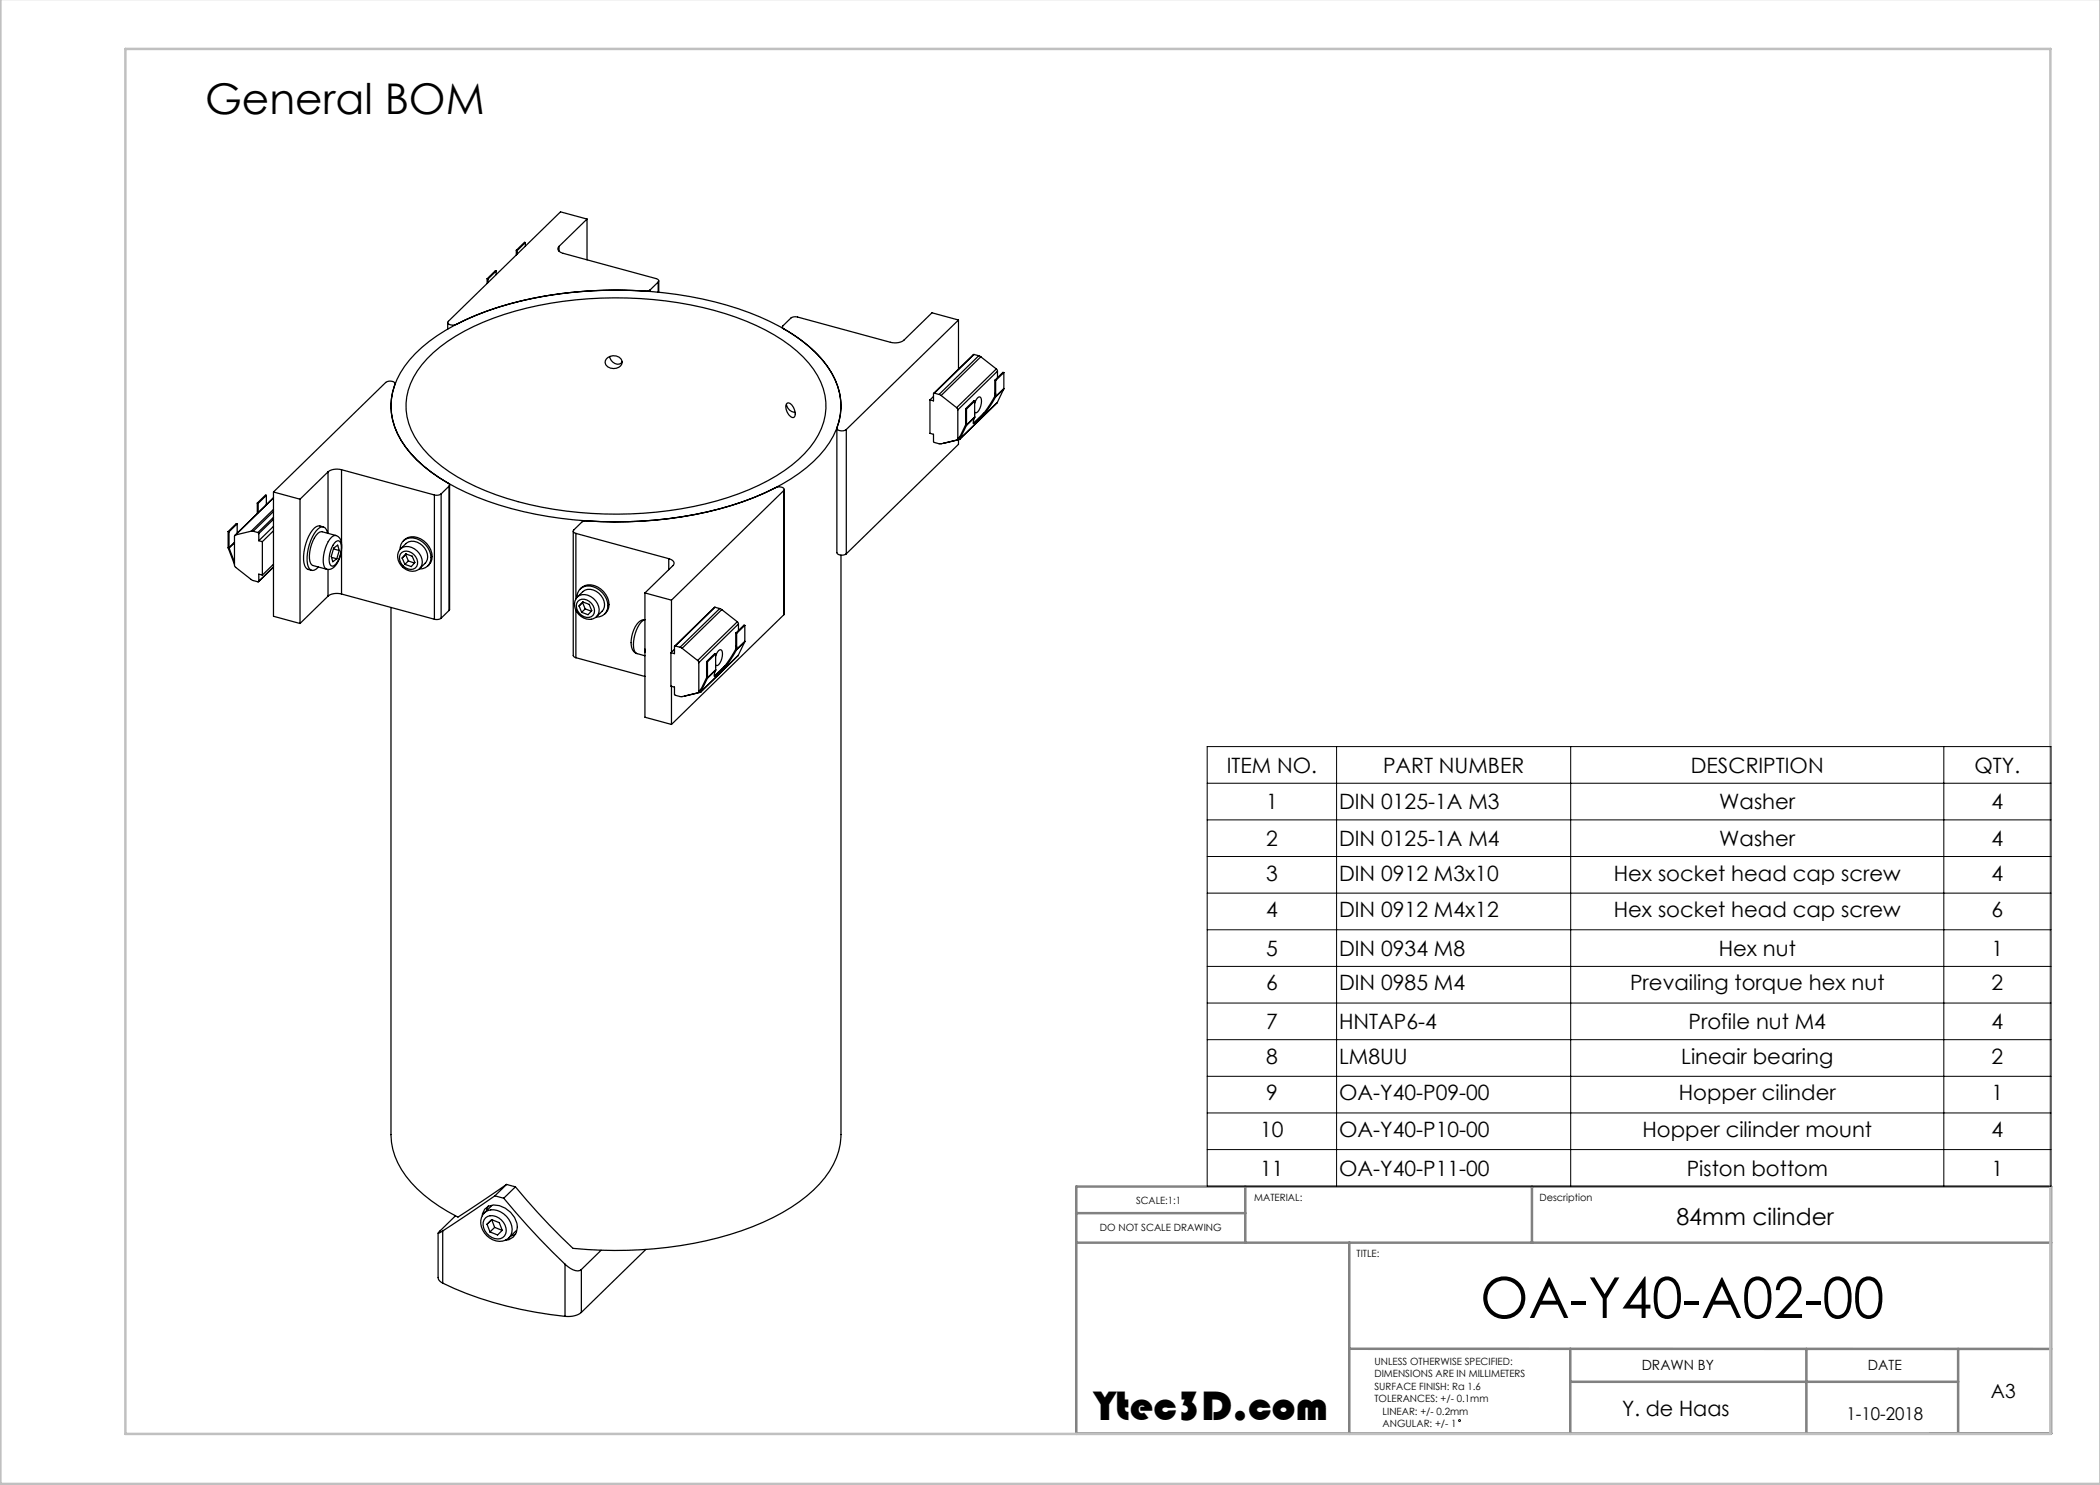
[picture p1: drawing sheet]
<svg xmlns="http://www.w3.org/2000/svg" width="420mm" height="297mm" viewBox="0 0 420 297" stroke-linecap="round" stroke-linejoin="round" font-family="sans-serif">
<g fill="none" stroke="#000" stroke-width=".2">
<path d="M241.4 149.3h168.8v87.9h-168.8zM241.4 156.6h168.8M267.3 149.3v87.9M314.1 149.3v87.9M388.8 149.3v87.9M241.4 164h168.8M241.4 171.3h168.8M241.4 178.6h168.8M241.4 186h168.8M241.4 193.3h168.8M241.4 200.6h168.8M241.4 207.9h168.8"/>
<path d="M241.4 215.3h168.8M241.4 222.6h168.8M241.4 229.9h168.8"/>
<circle cx="291.9" cy="284.1" r=".19"/>
</g>
<path d="M249.1 237.3v11.2M306.4 237.3v11.2M215.2 242.6h33.9M215.3 248.5h194.9M269.9 248.5v38.3M269.9 269.8h140.3M314.1 276.4h77.5M314.1 269.8v17M361.3 269.8v16.9M391.6 269.8v16.9M215.2 286.7h195v-49.4h-194.9v49.5" fill="none" stroke="#808080" stroke-width=".5"/>
<path d="M.1 -.1v296.9h419.9M25.1 9.8h385v277h-385z" fill="none" stroke="#c0c0c0" stroke-width=".5"/>
<g fill="none" stroke="#000" stroke-width=".25">
<path d="M97.4 55.8v.9M97.4 55.8h.2M97.6 55.8v.7M99.2 54.2l-1.6 1.6M99.2 54.2h-.1l-1.7 1.6M99.2 54.2v.7M103.3 50.1h.1M103.3 50.1v.9M103.4 50.1v.7M105.1 48.5l-1.7 1.6M105.1 48.5h-.2l-1.6 1.6M105.1 48.5v.7"/>
<path d="M111.8 49.3a.75 .75 0 0 0-.2 .8 .75 .75 0 0 0 .7 .5l18.9 5.1a.44 .44 0 0 1 .5 .2 .44 .44 0 0 1-.1 .5M111.8 49.3v.9M117.4 43.8l-5.3-1.4-22.5 22a1.1 1.1 0 0 0 1.7 .5 71 71 0 0 1 32.2-6.9l5.7 .2 .9-.2M117.4 43.8l-5.6 5.5M117.4 43.8v8.2M130.1 58v.3M131.6 56.4l-1.5 1.6M131.6 56.4v2M131.7 56.2v2.2M79 76.7v.1M83.1 70.7a42.2 42.2 0 0 1 18.5-9.8 82 82 0 0 1 48.3 1.6 35.6 35.6 0 0 1 14.8 9.7 13.2 13.2 0 0 1 .3 17.6 33.2 33.2 0 0 1-14.5 9.8 81.5 81.5 0 0 1-48.3 2.1 43.4 43.4 0 0 1-18.8-9.7 15 15 0 0 1-5.1-12 15.4 15.4 0 0 1 4.8-9.3zM85.5 71.7a38.8 38.8 0 0 1 17.6-9.5 76.8 76.8 0 0 1 44.1 1.3 34.4 34.4 0 0 1 14.6 9.1 12.4 12.4 0 0 1 .2 16.9 32.2 32.2 0 0 1-14.3 9.3 76 76 0 0 1-48.5 .1 34.4 34.4 0 0 1-14.6-9.1 12.4 12.4 0 0 1-.2-16.9z"/>
<path d="M89.5 64.5v1.3M121.3 71.8a1.82 1.82 0 0 1 1.7-.7 1.82 1.82 0 0 1 1.4 1.3 1.79 1.79 0 0 1-1.6 1.3 1.79 1.79 0 0 1-1.8-1.2zM121.9 71.3a1.67 1.67 0 0 0 2.3 1.4l.2-.3M124.4 72.5l-.1 .1M156.5 65.4v.2M186 80v6.7l.7 .2 .1 1.5 1.4 .4 3.1-.8 .3-.3M186.7 79.3l-.7 .7M186.9 78.6l-.2 .1v1.5l-.7-.2M186.9 78.6l.9 .3M187.8 78.9l.4 .2M188.2 79.1l3.1 2.4M191.7 64l-5.3-1.4-5.6 5.4a3.1 3.1 0 0 1-2.7 .5l-18.6-5.1a1.57 1.57 0 0 0-1.3 .2l-1.6 1.6a.34 .34 0 0 0 .1 .5 24.2 24.2 0 0 1 10.2 10 12.8 12.8 0 0 1 .5 10.1 1.38 1.38 0 0 0 1.9 .1"/>
<path d="M191.7 64l-22.4 21.9M191.7 64v9.8M194.8 70.9l-8.1 7.8M194.8 70.9l-7.9 7.7M194.8 70.9l.9 .2M195.7 71.1l.5 .3M195.7 71.1l-7.9 7.8M196.2 71.4l-8 7.7M196.2 71.4l3.1 2.4M199 78.7l-.1 .4a16.1 16.1 0 0 1-4 5.5h-.2M199 78.7l.1 .1M199 76.1h.1"/>
<path d="M199 76.1v2.6M199.1 79.4a17.4 17.4 0 0 1-4 5.3h-.4l-.1-.1 .3-1.1M199.1 79.3v.1M199.1 78.8v.5M199.1 76.1v2.7M199.3 73.8l.2 .4M199.3 73.8l-8 7.7M199.5 74.2l-7.9 7.8M199.5 74.2v1.3M200.7 77.8l-1.6 1.6M200.7 77.8l-1.2 2.7M200.8 77.7l-.1 .1"/>
<path d="M200.8 74.5h-.2l-1.6 1.6M200.8 77.7l-1.7 1.6M200.8 74.5l-1.7 1.6M200.8 74.5v3.2M53.3 99.1l-1.7 1.6M53.3 99.1l-.2-.1-1.6 1.6M53.3 99.1v1.8M54.7 99.5l-7.7 7.6M54.7 98.4l5.3 1.4M54.7 98.4v24.9l5.3 1.4M60 99.8v24.9M65.6 94.4l-5.6 5.4"/>
<path d="M65.6 94.4v12.3M68.3 93.9a3.1 3.1 0 0 0-2.7 .5M68.3 93.9l18.6 5.1M68.3 93.9v14.6M86.9 99v24.8M88.2 98.8a1.57 1.57 0 0 1-1.3 .2M88.2 98.8v24.8M89.8 97.2a.34 .34 0 0 0-.1-.5 24.2 24.2 0 0 1-10.2-10 12.7 12.7 0 0 1-.5-10 1.38 1.38 0 0 0-1.9-.2l-22.4 21.9M89.8 97.2l-1.6 1.6M89.8 97.2v24.9M89.9 97v24.9l-.1 .2M156.7 98.1l.1-.1a1.1 1.1 0 0 0-1.7-.5 71 71 0 0 1-32.2 6.9l-6-.2-.6 .3-1.5 1.5a.44 .44 0 0 0-.1 .5 .44 .44 0 0 0 .5 .2"/>
<path d="M156.7 98.1l-22.4 21.9M156.7 98.1v24.9M156.9 97.9v24.8l-.2 .3M157.3 80.8l.2-.2a1.89 1.89 0 0 1 1.6 2.2l-.1 .3-.3 .4a2.19 2.19 0 0 1-1.4-2.7zM157.3 81a1.82 1.82 0 0 0 1.7 1.5M167.4 85.7v24.8a1.29 1.29 0 0 0 1.9 .3M169.3 85.9v24.9M188.8 88.6v.1M191.3 81.5l.3 .5M191.6 82v5.7M191.7 88v.9l-22.4 21.9M191.7 87.7l-.1 .1"/>
<path d="M191.8 87.7h-.1M191.9 87.5l-.4 .4M192 87.2l-.4 .5M193.1 81.8v3.2l-1.4 2.7M193.1 81.8h.2M193.3 85.1l-1.4 2.8-3.1 .8M193.3 85v.1M193.3 81.8v3.2M194.9 83.5l-1.6 1.6M194.9 80.2v3.2M194.9 80.7l.2-.4a1.06 1.06 0 0 1 .9-.9 2.26 2.26 0 0 1-.2 2.7l-.5 .4-.4-.1M194.9 80.2l-1.6 1.6"/>
<path d="M194.9 80.2h-.1l-1.7 1.6M194.9 83.4l-1.6 1.6M194.9 83.4v.1M195.8 83.7l-.5 .6M196.3 83.2l-1.3 1.3M196.8 82.6l-2.1 2M199.5 80.5l-.1 .1M199.5 80.5l-7.6 7.4M45.6 106.3v3.3l1.3 3.3M45.6 106.3l.2 .1M45.8 109.5v.1M45.8 106.4v3.1"/>
<path d="M45.8 109.6l1.1 2.8M46.9 108.5l-1.1 1M46.9 108.6l-1.1 1M47.4 104.8l-1.6 1.6M47.4 104.8l-.1-.1-1.7 1.6M47.4 104.8v1.8M50.2 106.2l.4 .1M50.2 106.2l-3.3 .9v6l.2 .4 3.5 2.6 1.1 .2 .1-1.5 .7 .2M50.6 106.3l1 .2M51.5 100.6v2.1M51.5 100.6l.1 .1M51.6 106.5l.2 .2"/>
<path d="M51.6 100.7v1.8M51.8 106.7v1.4M51.8 108.1l.7 .2M52.5 108.3v6.7M54.7 113.4l-3 2.9M54.7 105.3l-2.9 2.8M54.7 106.2l-2.2 2.1M54.7 112.8l-2.2 2.2M54.7 103.5l-3.1 3M54.7 103.9l-2.9 2.8M54.7 102.3l-4.1 4M54.7 101.9l-4.5 4.3"/>
<path d="M64.7 105.4a1.55 1.55 0 0 0-2.2 .6 9.1 9.1 0 0 0-1.6 7.1 1.41 1.41 0 0 0 1.4 1M65.5 106.6a1.1 1.1 0 0 0-.6-1.1 1.1 1.1 0 0 0-1.3 .3 8.9 8.9 0 0 0-2 7.5 1.04 1.04 0 0 0 1 .8 1.04 1.04 0 0 0 1-.6l.1-.1M65.6 119.2l-5.6 5.5M65.6 113.9v5.3M66.3 111.5l1.1 .3M66.7 109.8l1.1 .3M67.2 108.3l.6-.1a2.43 2.43 0 0 1 .3 2.6l-.2 .7a2.59 2.59 0 0 1-1.4 1.7 1 1 0 0 1-.7-1.1l.3-1.9a4 4 0 0 1 1.1-1.9zM67.2 107.1a1.83 1.83 0 0 1 1.2 2 5.8 5.8 0 0 1-1.9 4.5l-.7 .3-.5-.1M67.2 107.1l-2.8-.7a1.24 1.24 0 0 0-1.2 .7 6.9 6.9 0 0 0-1.1 5.6l.5 .4 2.8 .8M67.2 107.1a1.25 1.25 0 0 0-1.2 .7 6.9 6.9 0 0 0-1.1 5.6l.4 .5M67.8 110.1l-.3-1.1-.8 .6-.5 1.7 .4 1 .8-.5M67.8 110.1l-.4 1.7"/>
<path d="M68.3 118.8a3.1 3.1 0 0 0-2.7 .4M68.3 118.8l18.6 5M68.3 110.1v8.7M80 109.8a2.27 2.27 0 0 1 3.3-2.1 4.1 4.1 0 0 1 2.8 4.5 2.16 2.16 0 0 1-2.2 1.6M80.1 109.8a3 3 0 0 1 2.7-1.5 3.1 3.1 0 0 1 2.5 4.1l-1.4 1.3M80.2 109.7a2.91 2.91 0 0 1 4.2 2.1 1.98 1.98 0 0 1-.8 2.2 1.98 1.98 0 0 1-2.3 0 2.72 2.72 0 0 1-1.1-4.3zM80.4 110.5a2.22 2.22 0 0 1 2.4 .4 2.22 2.22 0 0 1 .5 2.4 1.72 1.72 0 0 1-2.6-.1 1.84 1.84 0 0 1-.3-2.7zM80.4 111.6l.8-.8 1.2 .4 .6 1.3-.7 .8-1.3-.4M80.4 111.6l.6 1.3M80.7 108.2a2.86 2.86 0 0 1 4.1 0 3.3 3.3 0 0 1 1 4.8l-.2 .2M81.1 110.9l-.7 .7M81.1 110.9l.6 1.3"/>
<path d="M81.2 110.8l-.1 .1M81.7 112.2l1.2 .4M81.7 112.2l-.7 .7M114.6 106.2v24.9l.2 .2 .4 .2M115.2 106.7l18.6 5M115.2 106.7v13.1M115.4 119.5a2.28 2.28 0 0 1 3.3-2.1 4.1 4.1 0 0 1 2.8 4.4 2.16 2.16 0 0 1-2.2 1.6M115.5 119.4a2.65 2.65 0 0 1 3.7-1.1 2.81 2.81 0 0 1 1.7 2.5 2.81 2.81 0 0 1-1.6 2.5M115.5 119.4a2.83 2.83 0 0 1 4.2 1.9 1.99 1.99 0 0 1-.6 2.2 1.99 1.99 0 0 1-2.4 .1 2.71 2.71 0 0 1-1.2-4.2zM116 117.8a2.86 2.86 0 0 1 4.2 0 3.3 3.3 0 0 1 1 4.8l-.3 .2M129 118.6v24.8l5.3 1.5M129 118.6l5.3 1.4"/>
<path d="M133.8 111.7l.8 .5a.62 .62 0 0 1 0 .9l-5.6 5.5M133.8 111.7v2.2M168.2 111v115.9a14.5 14.5 0 0 1-4.3 9.9 40 40 0 0 1-17.9 10.1 82.6 82.6 0 0 1-31.3 2.8M78.2 121.5v105.4a14.9 14.9 0 0 0 5.2 10.9 33.9 33.9 0 0 0 8.2 5.6l9.7-6.5M88.2 123.6a1.57 1.57 0 0 1-1.3 .2M89.8 122.1l-1.6 1.5M115.2 131.5l13.8 3.8M115.2 122v9.5M115.6 120.3a2.11 2.11 0 0 1 3.2 1.4 1.47 1.47 0 0 1-.6 1.7 1.47 1.47 0 0 1-1.9-.3 2.04 2.04 0 0 1-.7-2.8zM115.8 121.2l.5 1.3M115.8 121.2l.8-.8 1.2 .5 .6 1.2-.8 .8-1.3-.4M116.5 120.5l-.7 .7"/>
<path d="M116.5 120.5l.5 1.3M116.6 120.4l-.1 .1M117 121.8l1.3 .4M117 121.8l-.7 .7M127.4 130.7l1.6 .5M127.7 124.4a1.52 1.52 0 0 1 1.3-.5l-.1 .1a5.4 5.4 0 0 0-2.2 4.2 2.85 2.85 0 0 0 .6 2.5h.1a2.02 2.02 0 0 1-1.2-2.2l.3-1.9a5.2 5.2 0 0 1 1.2-2.2zM129 129.8v.7M134.2 130.5v6.7l.7 .2v1.6l1.5 .3 3.1-.7 .3-.3M134.3 120v10.4M134.3 137.3v7.6M134.9 129.9l-.7 .6M135.1 129.2l-.2 .1v1.4l-.7-.2"/>
<path d="M135.1 129.2l.9 .3M136 129.5l.4 .2M136.4 129.7l3.1 2.4M137 139.2h.1M139.5 132.1l.3 .4M139.8 132.5v5.8M139.9 138.3h-.1M140 138.2l-.1 .1M140.1 138.1l-.4 .4M140.2 137.8l-.4 .5M141.3 132.3v3.2l-1.4 2.8M141.3 132.3l.2 .1"/>
<path d="M141.5 135.7l-1.4 2.7-3.1 .8M141.5 135.5v.2M141.5 132.4v3.1M143 121.5l-8.1 7.7M143 121.5l-7.9 7.7M143 121.5l.9 .2M143.1 134.1l-1.6 1.6M143.1 130.8v3.1M143.1 131.2l.2-.4a1.06 1.06 0 0 1 .9-.9 2.26 2.26 0 0 1-.2 2.7l-.5 .5-.4-.1M143.1 130.8l-1.6 1.6M143.1 130.8l-.1-.1-1.7 1.6M143.1 133.9l-1.6 1.6"/>
<path d="M143.1 133.9v.2M143.9 121.7l.5 .2M143.9 121.7l-7.9 7.8M144 134.3l-.5 .5M144.4 121.9l-8 7.8M144.4 121.9l3.1 2.5M144.5 133.8l-1.3 1.3M145 133.1l-2.1 2.1M147.2 129.3l-.1 .3a16.1 16.1 0 0 1-4 5.5l-.2 .1M147.2 129.3l.1 .1M147.2 126.6l.1 .1M147.2 126.6v2.7"/>
<path d="M147.3 130a17.4 17.4 0 0 1-4 5.2l-.4 .1-.1-.2 .3-1M147.3 129.9v.1M147.3 129.4v.5M147.3 126.7v2.7M147.5 124.4l.2 .4M147.5 124.4l-8 7.7M147.6 131.1h.1M147.6 131.1l-7.5 7.3M147.7 124.8l-7.9 7.7M147.7 124.8v1.3M148.9 128.4l-1.6 1.6M148.9 128.4l-1.3 2.7"/>
<path d="M149 128.3l-.1 .1M149 125.1l-1.7 1.6M149 125.1l-.2-.1-1.6 1.6M149 128.3l-1.7 1.6M149 125.1v3.2M156.7 123l-22.4 21.9M99 239.2l-10.5 7M99 239.2l1.8 .4M100.8 239.6a146 146 0 0 0 12.2 13.2M101.3 236.9l1.8 .5M101.3 236.9l-2.3 2.3M103.1 237.4a131 131 0 0 0 11.5 12.3"/>
<path d="M103.1 237.4l-2.3 2.2M87.6 246.6v8.9l.4 .7 .5 .4M88.5 256.6a72.8 72.8 0 0 0 24.5 6.7M88.5 246.2v10.4M91.1 243.2l-3.5 3.5 .9-.5M96.5 243.2a2.38 2.38 0 0 1 3.4-2.1 4.5 4.5 0 0 1 3.4 5.4l-.6 .9-.9 .5-.7 .1M97.1 243.6a2.74 2.74 0 0 1 4.1 2 1.79 1.79 0 0 1-.7 2 1.79 1.79 0 0 1-2.1-.1 2.64 2.64 0 0 1-1.3-3.9zM97.7 241.2l-.4 1M98.3 243.9l1.6 .6 .5 1.6-.9 .9-1.5-.6M98.3 243.9l-.9 1 .6 1.5M98.3 243.9l.6 1.6M98.4 241.1l-1.5 1.5a3.1 3.1 0 0 1 4.4 .7 3 3 0 0 1 .3 4.4 3.5 3.5 0 0 1-5.1-1.7 2.91 2.91 0 0 1 .4-3.4"/>
<path d="M98.4 243.9h-.1M98.9 245.5l1.5 .6M98.9 245.5l-.9 .9M103.1 246.9l-.9 .3M103.2 246.1l-1.4 1.5M113 252.8a3.3 3.3 0 0 0 3 1.3l.3-.2M113 252.8v10.5M116.3 253.9v8.6M120.2 250l-3.9 3.9M129.2 249.9l-12.9 12.6M116.3 262.5a4.3 4.3 0 0 1-3.3 .8"/>
</g>
<text font-size="11.3" x="296" y="263.6">OA-Y40-A02-00</text>
<g font-size="8.5">
<text x="41" y="22.9">General BOM</text>
<text x="218.9" y="284">Ytec3D.com</text>
</g>
<text font-size="4.7" x="335.3" y="245">84mm cilinder</text>
<g font-size="4.2">
<text x="245.3" y="154.5">ITEM NO.</text>
<text x="276.6" y="154.5">PART NUMBER</text>
<text x="338.2" y="154.5">DESCRIPTION</text>
<text x="394.9" y="154.5">QTY.</text>
<text x="253.2" y="161.8">1</text>
<text x="267.8" y="161.8">DIN 0125-1A M3</text>
<text x="343.9" y="161.8">Washer</text>
<text x="398.3" y="161.8">4</text>
<text x="253.2" y="169.2">2</text>
<text x="267.8" y="169.2">DIN 0125-1A M4</text>
<text x="343.9" y="169.2">Washer</text>
<text x="398.3" y="169.2">4</text>
<text x="253.2" y="176.1">3</text>
<text x="267.8" y="176.1">DIN 0912 M3x10</text>
<text x="322.8" y="176.1">Hex socket head cap screw</text>
<text x="398.3" y="176.1">4</text>
<text x="253.2" y="183.4">4</text>
<text x="267.8" y="183.4">DIN 0912 M4x12</text>
<text x="322.8" y="183.4">Hex socket head cap screw</text>
<text x="398.3" y="183.4">6</text>
<text x="253.2" y="191.2">5</text>
<text x="267.8" y="191.2">DIN 0934 M8</text>
<text x="343.7" y="191.2">Hex nut</text>
<text x="398.3" y="191.2">1</text>
<text x="253.2" y="198.1">6</text>
<text x="267.8" y="198.1">DIN 0985 M4</text>
<text x="326" y="198.1">Prevailing torque hex nut</text>
<text x="398.3" y="198.1">2</text>
<text x="253.2" y="205.8">7</text>
<text x="267.8" y="205.8">HNTAP6-4</text>
<text x="337.7" y="205.8">Profile nut M4</text>
<text x="398.3" y="205.8">4</text>
<text x="253.2" y="212.7">8</text>
<text x="267.8" y="212.7">LM8UU</text>
<text x="336.3" y="212.7">Lineair bearing</text>
<text x="398.3" y="212.7">2</text>
<text x="253.2" y="220.1">9</text>
<text x="267.8" y="220.1">OA-Y40-P09-00</text>
<text x="335.7" y="220.1">Hopper cilinder</text>
<text x="398.3" y="220.1">1</text>
<text x="252" y="227.4">10</text>
<text x="267.8" y="227.4">OA-Y40-P10-00</text>
<text x="328.5" y="227.4">Hopper cilinder mount</text>
<text x="398.3" y="227.4">4</text>
<text x="252" y="235.1">11</text>
<text x="267.8" y="235.1">OA-Y40-P11-00</text>
<text x="337.4" y="235.1">Piston bottom</text>
<text x="398.3" y="235.1">1</text>
<text x="324.4" y="283.1">Y. de Haas</text>
</g>
<text font-size="3.9" x="398.2" y="279.5">A3</text>
<text font-size="3.5" x="369.3" y="284">1-10-2018</text>
<g font-size="2.8">
<text x="328.3" y="273.9">DRAWN BY</text>
<text x="373.6" y="273.9">DATE</text>
</g>
<g font-size="2">
<text x="227.2" y="240.7">SCALE:1:1</text>
<text x="250.8" y="240.2">MATERIAL:</text>
<text x="307.9" y="240.2">Description</text>
<text x="220" y="246.3">DO NOT SCALE DRAWING</text>
<text x="271.3" y="251.5">TITLE:</text>
<text x="274.9" y="272.9">UNLESS OTHERWISE SPECIFIED:</text>
<text x="274.9" y="275.4">DIMENSIONS ARE IN MILLIMETERS</text>
<text x="274.9" y="277.9">SURFACE FINISH: Ra 1.6</text>
<text x="274.9" y="280.4">TOLERANCES: +/- 0.1mm</text>
<text x="276.5" y="285.4">ANGULAR: +/- 1</text>
<text x="276.5" y="282.9">LINEAR: +/- 0.2mm</text>
</g>
</svg>
